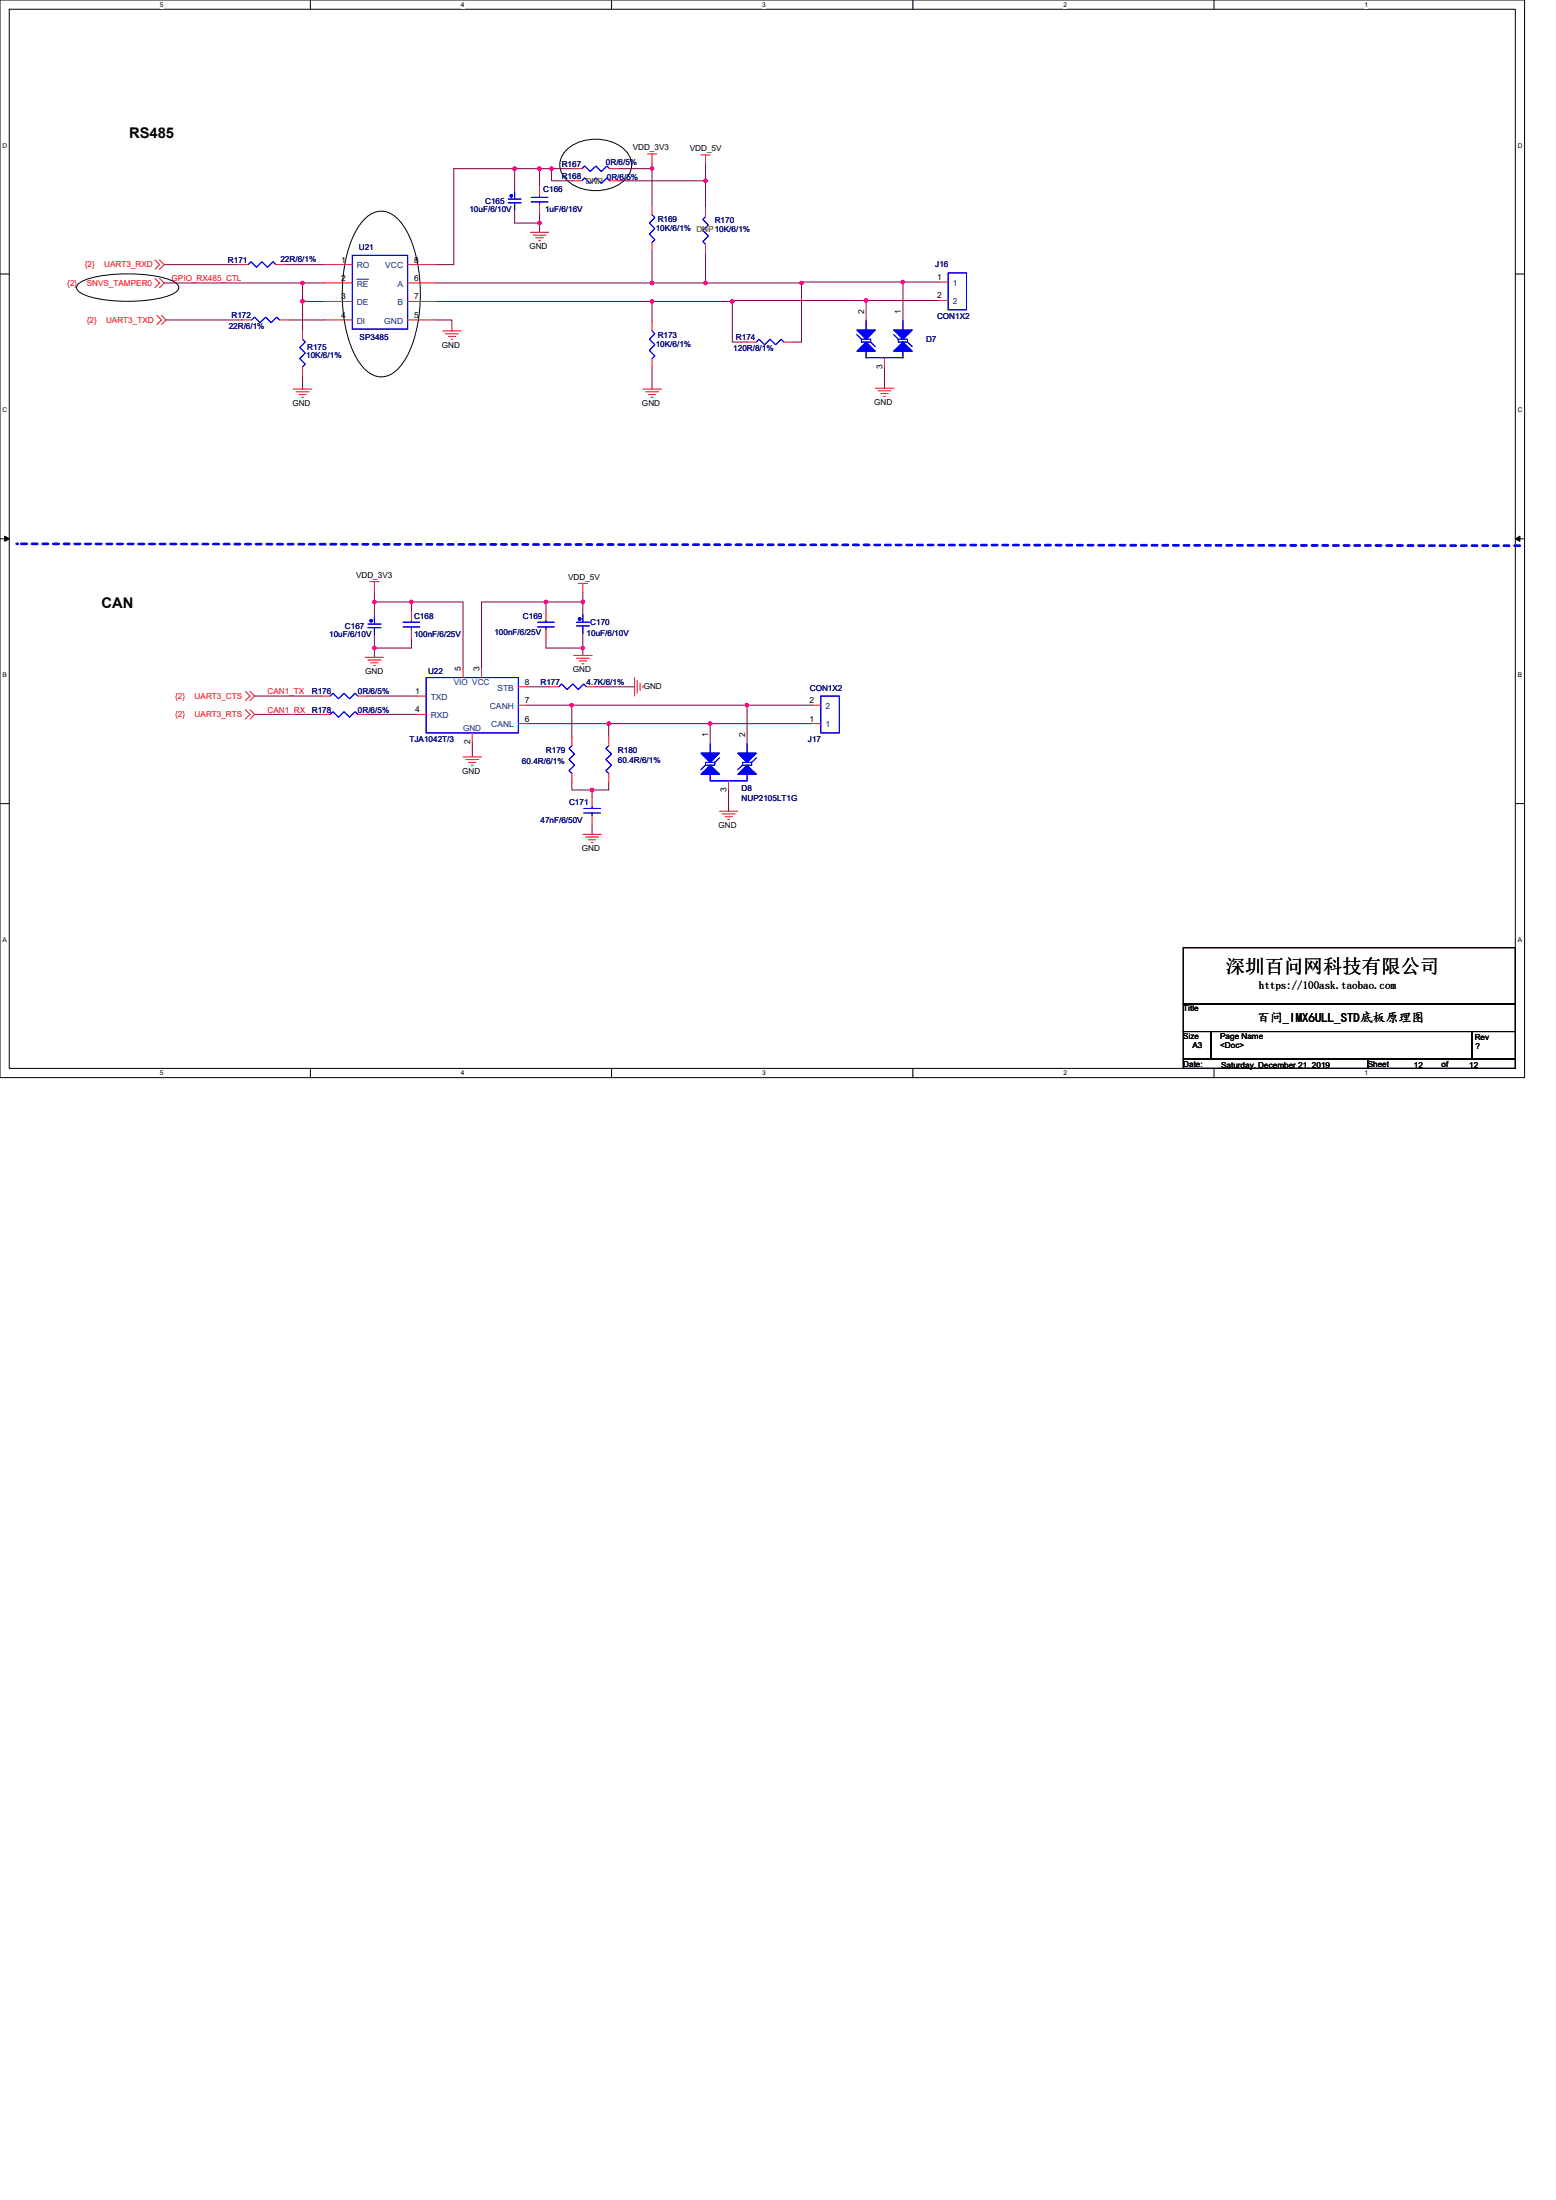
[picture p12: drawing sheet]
<svg xmlns="http://www.w3.org/2000/svg" width="210mm" height="297mm" viewBox="0 0 210 297" stroke-linecap="round" stroke-linejoin="round" font-family="sans-serif">
<path d="M0 0h205.7v145.5h-205.7zM1.2 1.2h203.3v143.1h-203.3z" fill="none" stroke="#000" stroke-width=".13"/>
<g fill="#fff">
<path d="M21.6 .1h.5v1h-.5z"/>
<path d="M21.6 144.4h.5v1h-.5z"/>
</g>
<path d="M41.9 0v1.2M41.9 144.3v1.2" fill="none" stroke="#000" stroke-width=".13"/>
<g fill="#fff">
<path d="M62.2 .1h.5v1h-.5z"/>
<path d="M62.2 144.4h.5v1h-.5z"/>
</g>
<path d="M82.5 0v1.2M82.5 144.3v1.2" fill="none" stroke="#000" stroke-width=".13"/>
<g fill="#fff">
<path d="M102.8 .1h.5v1h-.5z"/>
<path d="M102.8 144.4h.5v1h-.5z"/>
</g>
<path d="M123.2 0v1.2M123.2 144.3v1.2" fill="none" stroke="#000" stroke-width=".13"/>
<g fill="#fff">
<path d="M143.5 .1h.5v1h-.5z"/>
<path d="M143.5 144.4h.5v1h-.5z"/>
</g>
<path d="M163.8 0v1.2M163.8 144.3v1.2" fill="none" stroke="#000" stroke-width=".13"/>
<g fill="#fff">
<path d="M184.1 .1h.5v1h-.5z"/>
<path d="M184.1 144.4h.5v1h-.5z"/>
<path d="M.3 19.1h.7v1h-.7z"/>
<path d="M204.8 19.1h.6v1h-.6z"/>
<path d="M.3 54.9h.7v1h-.7z"/>
<path d="M204.8 54.9h.6v1h-.6z"/>
</g>
<path d="M0 37h1.2M204.5 37h1.2" fill="none" stroke="#000" stroke-width=".13"/>
<g fill="#fff">
<path d="M.3 90.6h.6v1h-.6z"/>
<path d="M204.8 90.6h.6v1h-.6z"/>
</g>
<path d="M0 72.7h1.2M204.5 72.7h1.2" fill="none" stroke="#000" stroke-width=".13"/>
<path d="M.6 72.4l.6 .3-.6 .4zM204.5 72.7l.6-.3v.7z" fill="#000" stroke="#000" stroke-width=".13"/>
<g fill="#fff">
<path d="M.3 126.4h.6v1h-.6z"/>
<path d="M204.8 126.4h.6v1h-.6z"/>
</g>
<path d="M10.4 38.5a4.1 4.1 0 0 1 2.4-1.1 22.2 22.2 0 0 1 9.7 .2 1.92 1.92 0 0 1 1.6 1.2 1.93 1.93 0 0 1-1.6 1.2 21.2 21.2 0 0 1-10.6 0 1.92 1.92 0 0 1-1.6-1.2zM49.4 29.4a2.84 2.84 0 0 1 4.1 0 11 11 0 0 1 2.8 5.9 21.4 21.4 0 0 1-1.1 12.3 5.8 5.8 0 0 1-3 3.2 3.1 3.1 0 0 1-3.4-1.4 14.6 14.6 0 0 1-2.6-8.2 18.7 18.7 0 0 1 2-10.4l.6-.8zM76.7 20a6.1 6.1 0 0 1 7.9 .5 2.84 2.84 0 0 1-1.1 4.4 6 6 0 0 1-7.3-.9 2.72 2.72 0 0 1 .5-4zM0 108.5h1.2M204.5 108.5h1.2M159.7 128h44.8v7.6h-44.8zM159.7 135.6h44.8v3.7h-44.8zM159.7 139.3h3.7v3.7h-3.7zM163.4 139.3h35.2v3.7h-35.2zM198.6 139.3h5.9v3.7h-5.9zM159.7 143h24.9v1.3h-24.9zM184.6 143h19.9v1.3h-19.9z" fill="none" stroke="#000" stroke-width=".13"/>
<path d="M2.2 73.4h.1M205.1 73.7l-202.9-.3" fill="none" stroke="#00f" stroke-width=".36" stroke-dasharray=".7 .7"/>
<g fill="none" stroke="#800040" stroke-width=".13">
<path d="M22.2 35.7h10M22.2 38.2h18.6M38.5 35.7h5.3M40.8 38.2h3M40.8 38.2v2.5M58.8 38.2h29.2M69.4 22.8h3.4M69.4 28.4v1.7h3.4M69.4 22.8v3.1M69.4 22.8h-8.2v12.9h-2.4M72.8 28.9v1.2M72.8 30.1v1.3"/>
<path d="M72.8 22.8v2.3M72.8 22.8h1.6M74.4 22.8v1.6h2.9M74.4 22.8h2.9M83.5 22.8h4.5M83.5 24.4h11.7M88 22v.8M88 22.8v4.9M88 34v4.2h7.2M95.2 38.2h13M95.2 22.2v2.2M95.2 24.4v3.6"/>
<path d="M95.2 34.2v4M108.2 38.2v8h-1.2M121.9 38.1h4.8M121.9 38.1v5.2M121.9 38.1h-13.7v.1M22.4 43.2h10.3M39 43.2h4.8M40.8 40.7h3M40.8 40.7v3.9M40.8 50.8v1.7M58.8 40.7h29.2M58.8 43.2h2.2v1.5"/>
<path d="M88 40.7v2.7M88 49.7v2.8M88 40.7h10.8M98.8 40.7v5.5h2M116.9 40.6h9.8M116.9 40.6h-18.1v.1M116.9 40.6v2.7M119.4 49.5v2.9M50.5 79.8v1.5M34.4 94h8.9M34.4 96.5h8.9M49.5 94h6.8"/>
<path d="M49.5 96.5h6.8M50.5 85.8v1.7M50.5 87.5v1.3M50.5 81.3v2M50.5 81.3h5M55.5 81.3h7v8.9M55.5 86.3v1.2h-5M55.5 81.3v1.2M71.2 92.7h3M71.2 95.2h6M71.2 97.7h10.9M73.7 86.3v1.2h5"/>
<path d="M73.7 82.5v-1.2h-8.7v8.9M73.7 81.3h5M78.7 80v1.3M78.7 85.5v2M78.7 87.5v1M78.7 81.3v1.7M80.4 92.7h5.2M82.1 97.7v1.7M82.1 97.7h13.7M95.8 97.7v2.7M95.8 97.7h13.7M100.8 95.2h-23.6v4.2"/>
<path d="M100.8 95.2v5.2M100.8 95.2h8.7M63.7 100.2v2M77.2 105.7v1h2.7M79.9 111.4v1.2M79.9 106.7v1M82.1 105.7v1h-2.2M98.3 106.7v2.8"/>
</g>
<g fill="#f0f" stroke="#f0f" stroke-width=".13">
<circle cx="77.2" cy="95.2" r=".24"/>
<circle cx="79.9" cy="106.7" r=".24"/>
<circle cx="72.8" cy="30.1" r=".24"/>
<circle cx="69.4" cy="22.8" r=".24"/>
<circle cx="74.4" cy="22.8" r=".24"/>
<circle cx="72.8" cy="22.8" r=".24"/>
<circle cx="88" cy="22.8" r=".24"/>
<circle cx="95.2" cy="24.4" r=".23"/>
<circle cx="88" cy="40.7" r=".24"/>
<circle cx="108.2" cy="38.2" r=".24"/>
<circle cx="95.2" cy="38.2" r=".23"/>
<circle cx="88" cy="38.2" r=".23"/>
<circle cx="98.8" cy="40.7" r=".24"/>
<circle cx="116.9" cy="40.6" r=".24"/>
<circle cx="121.8" cy="38.1" r=".23"/>
<circle cx="100.8" cy="95.2" r=".24"/>
<circle cx="95.8" cy="97.7" r=".24"/>
<circle cx="40.8" cy="38.2" r=".24"/>
<circle cx="40.8" cy="40.7" r=".24"/>
<circle cx="50.5" cy="87.5" r=".24"/>
<circle cx="55.5" cy="81.3" r=".24"/>
<circle cx="50.5" cy="81.3" r=".24"/>
<circle cx="78.7" cy="87.5" r=".24"/>
<circle cx="78.7" cy="81.3" r=".24"/>
<circle cx="73.7" cy="81.3" r=".24"/>
<circle cx="82.1" cy="97.7" r=".24"/>
</g>
<g fill="none" stroke="#f00" stroke-width=".13">
<path d="M20.9 37.6l.6 .6-.6 .6M20.9 35.1l.6 .6-.6 .6M21.5 37.6l.7 .6-.7 .6M21.5 35.1l.7 .6-.7 .6M32.2 35.7h1.3M37.2 35.7h1.3M43.8 35.7h3.7M43.8 38.2h3.7M55 35.7h3.8M55 38.2h3.8M69.4 25.9h.1M69.4 28.4h.1"/>
<path d="M71.6 31.4h2.5M71.9 31.7h1.8M72.3 32.1h1M72.7 32.5h.2M72.8 25.1v1.3M72.8 27.6v1.3M77.3 24.4h1.2M77.3 22.8h1.2M82.3 24.4h1.2M82.3 22.8h1.2M87.4 20.8h1.2M88 20.8v1.2"/>
<path d="M88 27.7v1.3M88 32.7v1.3M94.6 20.9h1.2M95.2 20.9v1.3M95.2 33v1.2M95.2 28v1.3M126.7 38.1h1.3M21.2 42.6l.6 .6-.6 .6M21.8 42.6l.6 .6-.6 .6M32.7 43.2h1.3M37.7 43.2h1.3M39.6 52.5h2.5"/>
<path d="M40 52.9h1.7M40.3 53.3h1M40.7 53.6h.3M40.8 44.6v1.2M40.8 49.5v1.3M43.8 40.7h3.7M43.8 43.2h3.7M55 40.7h3.8M55 43.2h3.8M59.8 44.7h2.4M60.1 45.1h1.8M60.5 45.4h1"/>
<path d="M60.9 45.8h.2M86.8 52.5h2.4M87.1 52.9h1.8M87.5 53.3h1M87.9 53.6h.2M88 43.4v1.3M88 48.4v1.3M100.8 46.2h1.3M105.8 46.2h1.2M116.9 43.3h.1M118.1 52.4h2.5M118.5 52.8h1.7"/>
<path d="M118.9 53.1h1M119.2 53.5h.3M119.4 48.3v1.2M121.9 43.3h.1M126.7 40.6h1.3M49.9 78.5h1.3M50.5 78.5v1.3M78 78.8h1.3M78.7 78.8v1.2M33.1 93.3l.6 .7-.6 .6M33.1 95.8l.6 .7-.6 .6M33.7 93.3l.7 .7-.7 .6"/>
<path d="M33.7 95.8l.7 .7-.7 .6M43.3 96.5h1.3M43.3 94h1.3M48.3 96.5h1.2M48.3 94h1.2M49.3 88.8h2.5M49.7 89.1h1.7M50 89.5h1M50.4 89.9h.3M50.5 83.3h.1M50.5 85.8h.1M55.5 82.5v1.3"/>
<path d="M55.5 85v1.3M56.3 94h1.2M56.3 96.5h1.2M62.5 90.2v1.3M63.7 99v1.2M65 90.2v1.3M70 97.7h1.2M70 95.2h1.2M70 92.7h1.2M73.7 82.5v1.3M73.7 85v1.3M74.2 92.7h1.2"/>
<path d="M77.2 99.4v1.3M77.4 88.5h2.5M77.8 88.9h1.7M78.2 89.2h1M78.5 89.6h.3M78.7 83h.1M78.7 85.5h.1M79.2 92.7h1.2M82.1 99.4v1.3M85.6 91.5v2.5M86 91.9v1.7M86.4 92.2v1"/>
<path d="M86.8 92.6v.3M109.5 97.7h1.3M109.5 95.2h1.3M62.5 102.2h2.5M62.9 102.6h1.7M63.2 102.9h1M63.6 103.3h.3M77.2 104.4v1.3M78.7 112.6h2.5M79 113h1.8M79.4 113.4h1M79.8 113.8h.2"/>
<path d="M79.9 107.7v1.2M79.9 110.2v1.2M82.1 104.4v1.3M95.8 100.4h.1M97.1 109.5h2.5M97.5 109.9h1.7M97.8 110.3h1M98.2 110.7h.2M98.3 105.4v1.3M100.8 100.4h.1"/>
</g>
<g fill="none" stroke="#00f" stroke-width=".13">
<path d="M33.5 35.7l.4-.4 .7 .8 .7-.8 .8 .8 .8-.8 .3 .4M47.5 34.5h7.5v9.9h-7.5zM68.6 27.4h1.7M68.6 26.9h1.7M69.4 25.9v1M69.4 27.4v1M71.7 27.3h2.2M71.7 26.6h2.2M72.8 26.4v.2M72.8 27.3v.3M78.5 24.4l.4-.4 .8 .8 .7-.8 .8 .8 .7-.8 .4 .4M78.5 22.8l.4-.4 .8 .8 .7-.8 .8 .8 .7-.8 .4 .4"/>
<path d="M88 29l.4 .4-.8 .7 .8 .8-.8 .7 .8 .8-.4 .3M95.2 29.3l-.4 .3 .8 .8-.8 .7 .8 .8-.8 .7 .4 .4M128 36.9h2.4v4.9h-2.4zM34 43.2l.4-.4 .7 .8 .8-.8 .7 .8 .7-.8 .4 .4M40.8 45.8l.4 .4-.8 .7 .8 .8-.8 .7 .8 .8-.4 .3M88 44.7l.4 .4-.8 .7 .8 .7-.8 .8 .8 .7-.4 .4M102.1 46.2l.3-.4 .8 .7 .7-.7 .8 .7 .7-.7 .4 .4M115.6 45.2l.6 .6h1.3v.4M116.2 45.8v.4h1.3M116.9 47.1v1.2h5v-.9M116.9 43.3v1.3M117.5 46.2l.6 .6"/>
<path d="M120.6 45.2l.6 .6h1.3v.4l.6 .6M121.2 45.8v.4h1.3M121.9 43.3v1.3M44.6 96.5l.3-.4 .8 .7 .7-.7 .8 .7 .7-.7 .4 .4M44.6 94l.3-.4 .8 .7 .7-.7 .8 .7 .7-.7 .4 .4M49.7 84.8h1.7M49.7 84.3h1.7M50.5 83.3v1M50.5 84.8v1M54.4 84.6h2.2M54.4 84h2.2M55.5 83.8v.2"/>
<path d="M55.5 84.6v.4M57.5 91.5h12.5v7.5h-12.5zM72.6 84.6h2.2M72.6 84h2.2M73.7 83.8v.2M73.7 84.6v.4M75.4 92.7l.4-.3 .7 .7 .8-.7 .7 .7 .8-.7 .4 .3M77.8 84.5h1.7M77.8 84h1.7M78.7 83v1M78.7 84.5v1M110.8 94h2.5v5h-2.5z"/>
<path d="M77.2 100.7l-.4 .4 .7 .7-.7 .8 .7 .7-.7 .8 .4 .3M78.8 109.8h2.2M78.8 109.2h2.2M79.9 108.9v.3M79.9 109.8v.4M82.1 100.7l-.3 .4 .7 .7-.7 .8 .7 .7-.7 .8 .3 .3M95.8 100.4v1.3M96.5 102.9v.4h-1.3M97.1 102.3l-.6 .6h-1.3v.4l-.6 .6M100.2 103.3l-.6 .6M100.8 104.2v1.2h-5v-.9M100.8 100.4v1.3"/>
<path d="M101.4 102.9v.4h-1.2M102.1 102.3l-.7 .6h-1.2v.4"/>
</g>
<path d="M48.2 37.7h1.5" fill="none" stroke="#004080" stroke-width=".13"/>
<g fill="#00f" stroke="#00f" stroke-width=".13">
<path d="M78.1 83.4h.2v.3h-.2z" fill-rule="evenodd"/>
<path d="M78.1 83.4h.2v.3h-.2z" fill-rule="evenodd"/>
<path d="M120.6 47.4l1.3-1.2 1.2 1.2z" fill-rule="evenodd"/>
<path d="M120.6 44.6h2.5l-1.2 1.2z" fill-rule="evenodd"/>
<path d="M115.6 47.4l1.3-1.2 1.2 1.2z" fill-rule="evenodd"/>
<path d="M115.6 44.6h2.5l-1.2 1.2z" fill-rule="evenodd"/>
<path d="M120.6 47.4l1.3-1.2 1.2 1.2z" fill-rule="evenodd"/>
<path d="M120.6 44.6h2.5l-1.2 1.2z" fill-rule="evenodd"/>
<path d="M115.6 47.4l1.3-1.2 1.2 1.2z" fill-rule="evenodd"/>
<path d="M115.6 44.6h2.5l-1.2 1.2z" fill-rule="evenodd"/>
<path d="M50 83.7h.2v.2h-.2z" fill-rule="evenodd"/>
<path d="M50 83.7h.2v.2h-.2z" fill-rule="evenodd"/>
<path d="M68.9 26.3h.2v.3h-.2z" fill-rule="evenodd"/>
<path d="M68.9 26.3h.2v.3h-.2z" fill-rule="evenodd"/>
<path d="M94.6 104.5l1.2-1.2 1.3 1.2z" fill-rule="evenodd"/>
<path d="M94.6 101.7h2.5l-1.3 1.2z" fill-rule="evenodd"/>
<path d="M99.6 104.5l1.2-1.2 1.3 1.2z" fill-rule="evenodd"/>
<path d="M99.6 101.7h2.5l-1.3 1.2z" fill-rule="evenodd"/>
<path d="M94.6 104.5l1.2-1.2 1.3 1.2z" fill-rule="evenodd"/>
<path d="M94.6 101.7h2.5l-1.3 1.2z" fill-rule="evenodd"/>
<path d="M99.6 104.5l1.2-1.2 1.3 1.2z" fill-rule="evenodd"/>
<path d="M99.6 101.7h2.5l-1.3 1.2z" fill-rule="evenodd"/>
</g>
<text font-size="2.6" x="165.4" y="131.4">深圳百问网科技有限公司</text>
<g font-size="2">
<text x="17.4" y="18.6">RS485</text>
<text x="13.7" y="82.1">CAN</text>
</g>
<text font-size="1.7" x="169.7" y="138">百问_IMX6ULL_STD底板原理图</text>
<text font-size="1.5" x="169.9" y="133.6">https://100ask.taobao.com</text>
<g font-size="1.1" fill="#000080">
<text x="75.8" y="22.5">R167</text>
<text x="81.8" y="22.3">0R/6/5%</text>
<text x="63.4" y="28.7">10uF/6/10V</text>
<text x="65.5" y="27.5">C165</text>
<text x="73.3" y="25.9">C166</text>
<text x="73.6" y="28.7">1uF/6/16V</text>
<text x="75.8" y="24.2">R168</text>
<text x="81.9" y="24.3">0R/6/5%</text>
<text x="30.8" y="35.5">R171</text>
<text x="37.8" y="35.4">22R/6/1%</text>
<text x="48.4" y="33.8">U21</text>
<text x="88.5" y="31.1">10K/6/1% DNP10K/6/1%</text>
<text x="88.8" y="30">R169</text>
<text x="96.5" y="30.1">R170</text>
<text x="126.2" y="36.1">J16</text>
<text x="30.9" y="44.4">22R/6/1%</text>
<text x="31.2" y="43">R172</text>
<text x="41.4" y="47.2">R175</text>
<text x="48.5" y="46">SP3485</text>
<text x="88.5" y="46.8">10K/6/1%</text>
<text x="88.8" y="45.7">R173</text>
<text x="99" y="47.4">120R/8/1%</text>
<text x="99.3" y="46">R174</text>
<text x="125" y="46.2">D7</text>
<text x="126.4" y="43.1">CON1X2</text>
<text x="41.3" y="48.3">10K/6/1%</text>
<text x="55.9" y="83.5">C168</text>
<text x="70.6" y="83.5">C169</text>
<text x="44.4" y="86">10uF/6/10V</text>
<text x="46.5" y="84.9">C167</text>
<text x="55.9" y="86">100nF/6/25V</text>
<text x="66.7" y="85.8">100nF/6/25V</text>
<text x="79.2" y="85.9">10uF/6/10V</text>
<text x="79.7" y="84.4">C170</text>
<text x="42.1" y="93.7">R176</text>
<text x="48.3" y="93.7">0R/6/5%</text>
<text x="57.8" y="91">U22</text>
<text x="72.9" y="92.5">R177</text>
<text x="79.2" y="92.5">4.7K/6/1%</text>
<text x="109.3" y="93.2">CON1X2</text>
<text x="42.1" y="96.2">R178</text>
<text x="48.3" y="96.2">0R/6/5%</text>
<text x="55.3" y="100.2">TJA1042T/3</text>
<text x="73.7" y="101.7">R179</text>
<text x="83.4" y="101.7">R180</text>
<text x="109" y="100.2">J17</text>
<text x="70.4" y="103.2">60.4R/6/1%</text>
<text x="83.4" y="103">60.4R/6/1%</text>
<text x="100.1" y="106.8">D8</text>
<text x="72.9" y="111.2">47nF/6/50V</text>
<text x="76.8" y="108.7">C171</text>
<text x="100.1" y="108.2">NUP2105LT1G</text>
</g>
<g font-size="1.1">
<text x="85.4" y="20.3">VDD_3V3</text>
<text x="93.1" y="20.4">VDD_5V</text>
<text x="46" y="35.5">1</text>
<text x="55.9" y="35.5">8</text>
<text x="71.4" y="33.6">GND</text>
<text x="46" y="40.4">3</text>
<text x="46" y="37.9">2</text>
<text x="55.9" y="40.4">7</text>
<text x="55.9" y="37.9">6</text>
<text x="126.4" y="37.8">1</text>
<text x="126.4" y="40.3">2</text>
<text x="46" y="42.9">4</text>
<text x="55.9" y="42.9">5</text>
<text x="59.6" y="46.9">GND</text>
<text x="116.6" y="42.4" transform="rotate(-90 116.6 42.4)">2</text>
<text x="121.6" y="42.4" transform="rotate(-90 121.6 42.4)">1</text>
<text x="119.1" y="49.8" transform="rotate(-90 119.1 49.8)">3</text>
<text x="39.5" y="54.8">GND</text>
<text x="86.6" y="54.8">GND</text>
<text x="118" y="54.7">GND</text>
<text x="48" y="78.1">VDD_3V3</text>
<text x="76.7" y="78.3">VDD_5V</text>
<text x="49.3" y="91">GND</text>
<text x="56" y="93.7">1</text>
<text x="62.2" y="90.6" transform="rotate(-90 62.2 90.6)">5</text>
<text x="64.7" y="90.6" transform="rotate(-90 64.7 90.6)">3</text>
<text x="70.8" y="94.9">7</text>
<text x="70.8" y="92.5">8</text>
<text x="77.3" y="90.8">GND</text>
<text x="86.9" y="93">GND</text>
<text x="109.3" y="94.9">2</text>
<text x="56" y="96.2">4</text>
<text x="63.5" y="100.5" transform="rotate(-90 63.5 100.5)">2</text>
<text x="70.8" y="97.4">6</text>
<text x="95.6" y="99.6" transform="rotate(-90 95.6 99.6)">1</text>
<text x="100.5" y="99.6" transform="rotate(-90 100.5 99.6)">2</text>
<text x="109.3" y="97.4">1</text>
<text x="62.4" y="104.4">GND</text>
<text x="98" y="106.9" transform="rotate(-90 98 106.9)">3</text>
<text x="97" y="111.8">GND</text>
<text x="78.5" y="114.9">GND</text>
<text x="159.7" y="136.6">Title</text>
<text x="159.7" y="140.3">Size</text>
<text x="160.9" y="141.5">A3</text>
<text x="164.7" y="140.3">Page Name</text>
<text x="164.7" y="141.5">&lt;Doc&gt;</text>
<text x="199" y="140.4">Rev</text>
<text x="199.1" y="141.7">?</text>
<text x="159.7" y="144">Date:</text>
<text x="164.8" y="144.1">Saturday, December 21, 2019</text>
<text x="184.6" y="144">Sheet</text>
<text x="190.8" y="144.1">12</text>
<text x="194.5" y="144">of</text>
<text x="198.3" y="144.1">12</text>
</g>
<text font-size="1.1" fill="#808040" x="79" y="24.8">DNP</text>
<g font-size="1.1" fill="#f00">
<text x="9.1" y="38.6">{2}</text>
<text x="11.5" y="36.1">{2}</text>
<text x="11.7" y="38.6">SNVS_TAMPER0</text>
<text x="14.1" y="36.1">UART3_RXD</text>
<text x="23.2" y="38">GPIO_RX485_CTL</text>
<text x="11.7" y="43.6">{2}</text>
<text x="14.3" y="43.6">UART3_TXD</text>
<text x="23.6" y="94.4">{2}</text>
<text x="26.3" y="94.4">UART3_CTS</text>
<text x="36.1" y="93.7">CAN1_TX</text>
<text x="23.6" y="96.9">{2}</text>
<text x="26.3" y="96.9">UART3_RTS</text>
<text x="36.1" y="96.2">CAN1_RX</text>
</g>
<g font-size="1.1" fill="#004080">
<text x="48.2" y="36.2">RO</text>
<text x="48.2" y="38.7">RE</text>
<text x="48.2" y="41.2">DE</text>
<text x="52" y="36.2">VCC</text>
<text x="53.6" y="41.2">B</text>
<text x="53.6" y="38.7">A</text>
<text x="128.6" y="38.6">1</text>
<text x="128.6" y="41.1">2</text>
<text x="48.2" y="43.7">DI</text>
<text x="51.9" y="43.7">GND</text>
<text x="58.1" y="94.5">TXD</text>
<text x="61.2" y="92.5">VIO VCC</text>
<text x="66.1" y="95.7">CANH</text>
<text x="67.1" y="93.2">STB</text>
<text x="111.4" y="95.7">2</text>
<text x="58.1" y="97">RXD</text>
<text x="62.5" y="98.7">GND</text>
<text x="66.3" y="98.2">CANL</text>
<text x="111.4" y="98.2">1</text>
</g>
<g font-size=".9">
<text x="21.6" y="1">5</text>
<text x="62.2" y="1">4</text>
<text x="102.8" y="1">3</text>
<text x="143.5" y="1">2</text>
<text x="184.1" y="1">1</text>
<text x=".3" y="19.9">D</text>
<text x="204.8" y="19.9">D</text>
<text x=".3" y="55.7">C</text>
<text x="204.8" y="55.7">C</text>
<text x=".3" y="91.4">B</text>
<text x="204.8" y="91.4">B</text>
<text x=".3" y="127.2">A</text>
<text x="204.8" y="127.2">A</text>
<text x="21.6" y="145.2">5</text>
<text x="62.2" y="145.2">4</text>
<text x="102.8" y="145.2">3</text>
<text x="143.5" y="145.2">2</text>
<text x="184.1" y="145.2">1</text>
</g>
</svg>
